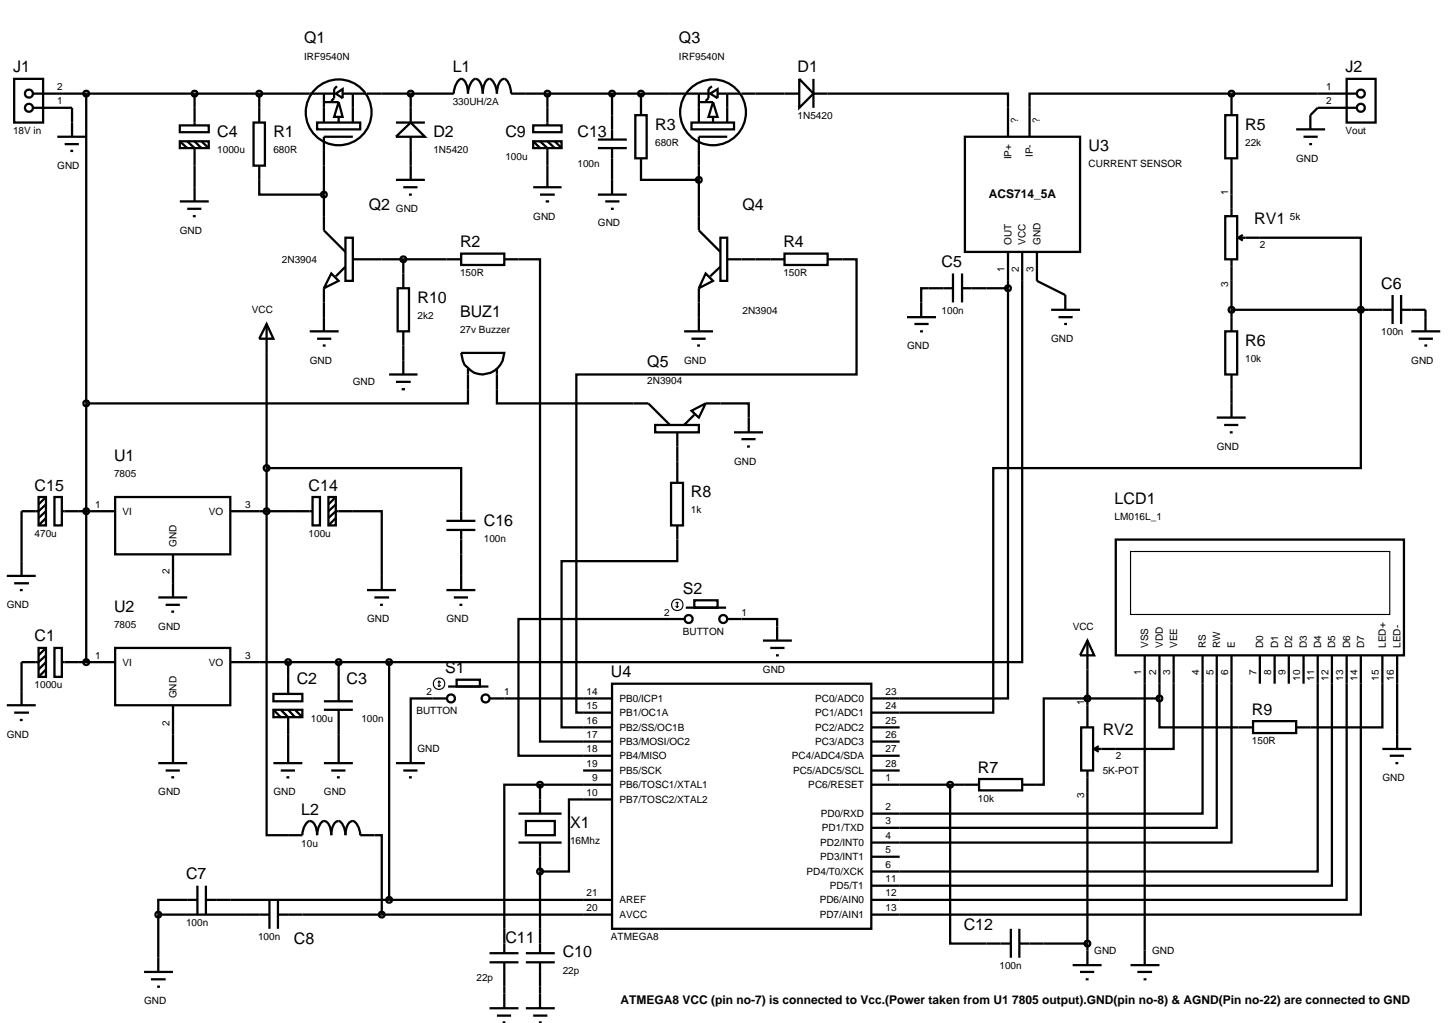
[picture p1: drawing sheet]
<svg xmlns="http://www.w3.org/2000/svg" width="257mm" height="180mm" viewBox="0 0 257 180" stroke-linecap="round" stroke-linejoin="round" font-family="sans-serif">
<g fill="none" stroke="#000" stroke-width=".4">
<path d="M2.5 13.9h5.1v7.7h-5.1zM5.8 19h6.9v5.1M5.8 16.5h53.1M15.2 16.5v100.2M34.3 16.5v5.6M45.7 16.5v5.1M57.1 16.5v5.1M57.1 18h2.6M59.2 16.5l1.2-.8v1.6zM59.4 15.2l-.5 .5v1.6l-.5 .5M59.7 18l.7 2.6h-1.5zM60.4 16.5h4.1"/>
<path d="M62.2 16.5v5.1M64.7 16.5h15.3a2.79 2.79 0 0 1 1.3-2.6 1.5 1.5 0 0 1 1 1.3l.2 1.3a2.79 2.79 0 0 1 1.3-2.6 1.5 1.5 0 0 1 1.1 1.3l.2 1.3a3.4 3.4 0 0 1 .9-2.5l.3-.1a2.79 2.79 0 0 1 1.3 2.6 3.2 3.2 0 0 1 .9-2.5l.4-.1a2.77 2.77 0 0 1 1.2 2.6h34.8M72.4 16.5v5.1M96.5 16.5v5.6M107.9 16.5v8.1M113 16.5v3.8M123.2 16.5v5.1M123.2 18h2.5M125.2 16.5l1.3-.8v1.6zM125.5 15.2l-.6 .5v1.6l-.5 .5M125.7 18l.8 2.6h-1.6zM126.5 16.5h3.9"/>
<path d="M128.2 16.5v5.1M130.7 16.5h10.2M140.9 13.9l2.5 2.6-2.5 2.5zM143.4 16.5h34.3v7.6M143.4 13.9v5.1M217.1 16.5h-35.6v7.6M217.1 16.5h22M217.1 16.5v3.8M237.4 13.9h5.1v7.7h-5.1zM239.1 19h-6.8l-1.3 1.3v2.5M10.1 24.1h5.1M11.4 25.4h2.5"/>
<path d="M12.4 26.6h.5M31.7 22.1h5.1v1.2h-5.1zM31.7 24.9h5.1v1.2h-5.1zM31.7 24.9l1.3 1.2M31.7 35.5h5.1M33 24.9l1.3 1.2v9.4M33 36.8h2.5M34 38.1h.5M34.3 24.9l1.2 1.2M35.5 24.9l1.3 1.2M44.7 21.6h2v7.6h-2zM45.7 29.2v5.1h11.4"/>
<path d="M55.9 21.6h7.6v1.2h-7.6zM59.7 20.6v1M62.2 24.1h-5.1v16.5l3.8 3.8M69.8 24.1l2.6-2.5 2.5 2.5zM69.8 21.6h5.1M69.8 31.7h5.1M71.1 33h2.5M72.1 34.3h.5M72.4 24.1v7.6M94 22.1h5v1.2h-5zM94 24.9h5v1.2h-5zM94 33h5"/>
<path d="M94 24.9l1.2 1.2M95.2 24.9l1.3 1.2v6.9M95.2 34.3h2.6M96.2 35.5h.6M96.5 24.9l1.3 1.2M97.8 24.9l1.2 1.2M105.4 34.3h5.1M105.4 26.1h5.1M105.4 24.6h5.1M106.7 35.5h2.5M107.7 36.8h.5M107.9 26.1v8.2"/>
<path d="M112 20.3h2v7.6h-2zM113 27.9v3.8h10.2M121.9 21.6h7.5v1.2h-7.5zM125.7 20.6v1M128.2 24.1h-5v16.5l3.8 3.8M170.1 24.1h20.3v20.3h-20.3zM216 20.3h2.1v7.6h-2.1zM216 38.1h2.1v7.6h-2.1zM217.1 27.9v10.2M228.5 22.8h5.1M229.8 24.1h2.5M230.8 25.4h.5"/>
<path d="M47 57.1v90.1h6.3a2.6 2.6 0 0 1 1.3-2.5 1.44 1.44 0 0 1 1.1 1.3l.2 1.2a2.58 2.58 0 0 1 1.2-2.5 1.44 1.44 0 0 1 1.1 1.3l.2 1.2a2.98 2.98 0 0 1 .9-2.4 .85 .85 0 0 1 1.2 .7l.3 1.1 .1 .6a2.98 2.98 0 0 1 .9-2.4 .91 .91 0 0 1 1.2 .7l.4 1.1 .1 .6h3.8v14M47 57.1l1.2 2.6h-2.5zM54.6 58.4h5.1M55.9 59.7h2.5M57.1 50.8v7.6M58.4 48.2l1.3 1.3-2.6 1.3zM60.9 41.9h1.3v7.6h-1.3zM60.9 47l-1.7 1.7M62.2 45.7h19.1M70.1 50.8h2v7.6h-2zM71.1 45.7v5.1M71.1 58.4v7.6"/>
<path d="M81.3 44.7h7.6v2h-7.6zM88.9 45.7h6.3v85h12.7M120.6 58.4h5.1M121.9 59.7h2.5M123.2 50.8v7.6M124.4 48.2l1.3 1.3-2.5 1.3zM127 41.9h1.2v7.6h-1.2zM127 47l-1.8 1.7M128.2 45.7h10.1M138.3 44.7h7.6v2h-7.6zM145.9 45.7h5.1v20.3h-49.4v59.6h6.3M159.9 55.9h5.1"/>
<path d="M161.2 57.1h2.5M162.2 58.4h.5M168 50.8h-5.6v5.1M168 48.2v5.1M169.6 50.8h8.1M169.6 48.2v5.1M177.7 50.8v72.3h-24.1M177.7 44.4v6.4M180.2 44.4v72.3h-111.6M182.8 44.4v5.1l5 2.5v2.6M185.3 54.6h5.1M186.6 55.9h2.5"/>
<path d="M187.6 57.1h.5M216 58.4h2.1v7.6h-2.1zM217.1 45.7v12.7M217.1 54.6h28.4M218.3 41.9h21.6v40.6h-64.8v43.1h-21.5M218.3 41.9l.8 .5M219.1 41.4l-.8 .5M245.5 52v5.1M247 54.6h4.3v3.8M247 52v5.1M248.8 58.4h5.1M250.1 59.7h2.5"/>
<path d="M56.9 60.9h.5M68.6 66h5M69.8 67.3h2.6M70.8 68.6h.6M81.3 62.2h7.6a3.8 3.8 0 0 1-3.8 3.8 3.8 3.8 0 0 1-3.8-3.8zM82.5 65v6.1h-67.3M87.6 65v6.1h26.7l3.8 3.8M115.5 74.9h7.7v1.3h-7.7zM119.4 76.2v8.9M121.9 72.4l2.5-1.3-1.2 2.5zM122.4 73.1l-1.8 1.8M122.9 60.9h.5"/>
<path d="M124.4 71.1h7.6v5.1M129.4 76.2h5.1M130.7 77.4h2.5M131.7 78.7h.5M214.5 73.6h5.1M215.8 74.9h2.5M216.8 76.2h.5M217.1 66v7.6M251.1 60.9h.5M6.8 87.6h1.3v5h-1.3zM8.1 88.9l-1.3 1.2h-3v11.4M8.1 91.3l-1.3 1.3"/>
<path d="M8.1 90.1l-1.3 1.2M8.1 87.6l-1.3 1.3M9.6 87.6h1.3v5h-1.3zM10.9 90.1h9.4M20.3 87.6h20.3v10.1h-20.3zM30.5 97.7v7.6M40.6 90.1h14.5M47 82.5h34.3v9.3M55.1 87.6h1.3v5h-1.3zM57.9 87.6h1.3v5h-1.3zM57.9 91.3l1.3-1.2h8.1v13.9M59.2 87.6l-1.3 1.3"/>
<path d="M59.2 88.9l-1.3 1.2M59.2 91.3l-1.3 1.3M78.7 93.4h5.1M78.7 91.8h5.1M81.3 93.4v10.6M118.3 85.1h2.1v7.5h-2.1zM119.4 92.6v6.3h-20.4v29.3h8.9M196.7 95.1h50.8v20.4h-50.8zM1.2 101.5h5.1M2.5 102.8h2.6M3.5 104h.5M6.8 114.2h1.3v5.1h-1.3z"/>
<path d="M8.1 115.5l-1.3 1.2h-3v7.6M8.1 118l-1.3 1.3M8.1 116.7l-1.3 1.3M8.1 114.2l-1.3 1.3M9.6 114.2h1.3v5.1h-1.3zM10.9 116.7h9.4M20.3 114.2h20.3v10.1h-20.3zM27.9 105.3h5.1M29.2 106.6h2.5M30.2 107.8h.5M40.6 116.7h28M50.8 116.7v5.6"/>
<path d="M59.7 116.7v6.9M64.7 104h5.1M66 105.3h2.6M67 106.6h.5M68.6 116.7v41.9M78.7 104h5.1M80 105.3h2.5M80.5 119.8h4.1v1.2h-4.1zM81 106.6h.5M120.6 109.1h-29.2v24.1h16.5M120.9 107.1h7.1M122.4 105.8h4.1v1.3h-4.1z"/>
<path d="M128.2 109.1h8.8v3.8M134.5 112.9h5.1M135.8 114.2h2.5M136.8 115.5h.5M191.7 112.9l1.2 2.6h-2.5zM191.7 112.9v15.3M201.8 115.5v54.6M204.4 115.5v7.6M206.9 115.5v16.5h-14M212 115.5v27.9h-58.4M214.5 115.5v30.4h-60.9M217.1 115.5v33h-63.5"/>
<path d="M222.1 115.5v5M224.7 115.5v5M227.2 115.5v5M229.8 115.5v5M232.3 115.5v38.1h-78.7M234.8 115.5v40.6h-81.2M237.4 115.5v43.1h-83.8M239.9 115.5v45.7h-86.3M243.7 115.5v12.7h-15.2M246.3 115.5v16.5M1.2 124.3h5.1M2.5 125.6h2.6"/>
<path d="M3.5 126.9h.5M27.9 134.5h5.1M29.2 135.8h2.5M30.2 137h.5M30.5 124.3v10.2M48.2 122.3h5.1v1.3h-5.1zM48.2 125.1h5.1v1.3h-5.1zM48.2 134.5h5.1M48.2 125.1l1.3 1.3M49.5 125.1l1.3 1.3v8.1M49.5 135.8h2.5M50.5 137h.5"/>
<path d="M50.8 125.1l1.2 1.3M52 125.1l1.3 1.3M57.1 134.5h5.1M57.1 125.1h5.1M57.1 123.6h5.1M58.4 135.8h2.5M59.4 137h.5M59.7 125.1v9.4M69.8 134.5h5.1M71.1 135.8h2.5M72.1 137h.5M78.7 123.1h-6.3v11.4"/>
<path d="M79 121h7.1M86.3 123.1h21.6M95.2 138.3h-6.3v29.7M95.2 138.3v5.1M95.2 138.3h12.7M102.8 135.8h5.1M107.9 120.5h45.7v43.2h-45.7zM153.6 138.3h19M153.6 135.8h5M153.6 128.2h5M153.6 130.7h5M153.6 133.2h5"/>
<path d="M167.5 138.3v28h10.7M172.6 137.3h7.6v2h-7.6zM190.6 128.2h2.1v7.6h-2.1zM191.7 135.8v34.3M192.9 132l.8 .5M193.7 131.5l-.8 .5M204.4 123.1v5.1h16.5M204.4 123.1h-20.4v15.2h-3.8M220.9 127.1h7.6v2.1h-7.6zM243.7 132h5.1M245 133.2h2.5M246 134.5h.5"/>
<path d="M34.8 158.6h-6.9v2.6M34.8 156.1v5.1M36.3 158.6h71.6M36.3 156.1v5.1M47.5 158.6v5.1M49 158.6v5.1M91.4 143.4h7.6M91.4 148.5h7.6M92.7 144.7h5.1v2.5h-5.1zM95.2 148.5v19.5M107.9 140.9h-7.6v12.7h-5.1M153.6 151h5"/>
<path d="M25.4 171.3h5.1M26.6 172.6h2.6M27.7 173.9h.5M27.9 161.2v10.1M27.9 161.2h19.6M49 161.2h58.9M86.3 169.6h5.1M86.3 168h5.1M86.3 177.7h5.1M87.6 179h2.5M88.9 169.6v8.1M92.7 169.6h5.1"/>
<path d="M92.7 168h5.1M92.7 177.7h5.1M94 179h2.5M95.2 169.6v8.1M178.2 163.7v5.1M179.7 166.3h12M179.7 163.7v5.1M189.1 170.1h5.1M190.4 171.3h2.5M191.4 172.6h.5M199.3 170.1h5.1M200.5 171.3h2.6"/>
<path d="M201.6 172.6h.5M88.6 180.2h.5M95 180.2h.5"/>
<circle cx="5.1" cy="19" r=".7"/>
<circle cx="5.1" cy="16.5" r=".7"/>
<circle cx="15.2" cy="16.5" r=".51"/>
<circle cx="34.3" cy="16.5" r=".51"/>
<circle cx="45.7" cy="16.5" r=".51"/>
<circle cx="59.7" cy="19.8" r="5.8"/>
<circle cx="72.4" cy="16.5" r=".51"/>
<circle cx="96.5" cy="16.5" r=".51"/>
<circle cx="107.9" cy="16.5" r=".51"/>
<circle cx="113" cy="16.5" r=".51"/>
<circle cx="125.7" cy="19.8" r="5.8"/>
<circle cx="217.1" cy="16.5" r=".51"/>
<circle cx="239.9" cy="16.5" r=".7"/>
<circle cx="239.9" cy="19" r=".7"/>
<circle cx="57.1" cy="34.3" r=".51"/>
<circle cx="123.2" cy="31.7" r=".51"/>
<circle cx="71.1" cy="45.7" r=".51"/>
<circle cx="177.7" cy="50.8" r=".51"/>
<circle cx="217.1" cy="54.6" r=".51"/>
<circle cx="239.9" cy="54.6" r=".51"/>
<circle cx="15.2" cy="71.1" r=".51"/>
<circle cx="15.2" cy="90.1" r=".51"/>
<circle cx="47" cy="90.1" r=".51"/>
<circle cx="47" cy="82.5" r=".51"/>
<circle cx="15.2" cy="116.7" r=".51"/>
<circle cx="50.8" cy="116.7" r=".51"/>
<circle cx="59.7" cy="116.7" r=".51"/>
<circle cx="68.6" cy="116.7" r=".51"/>
<circle cx="121.4" cy="109.1" r=".7"/>
<circle cx="127.5" cy="109.1" r=".7"/>
<circle cx="79.5" cy="123.1" r=".7"/>
<circle cx="85.6" cy="123.1" r=".7"/>
<circle cx="95.2" cy="138.3" r=".51"/>
<circle cx="167.5" cy="138.3" r=".51"/>
<circle cx="191.7" cy="123.1" r=".51"/>
<circle cx="204.4" cy="123.1" r=".51"/>
<circle cx="68.6" cy="158.6" r=".51"/>
<circle cx="95.2" cy="153.6" r=".51"/>
<circle cx="27.9" cy="161.2" r=".51"/>
<circle cx="67.3" cy="161.2" r=".51"/>
<circle cx="191.7" cy="166.3" r=".51"/>
</g>
<g fill="none" stroke="#000" stroke-width=".2">
<path d="M199.3 97.2h45.7v11.1h-45.7zM119.1 106.8l.3 .3M119.4 106.1v1M119.4 106.1l.2 .2M119.4 106.1l-.3 .2M119.6 106.8l-.2 .3M77.2 120.8l.2 .2M77.4 120v1M77.4 120l.3 .3M77.4 120l-.2 .3M77.7 120.8l-.3 .2"/>
<circle cx="119.4" cy="106.6" r="1.01"/>
<circle cx="77.4" cy="120.5" r="1.01"/>
</g>
<g font-size="2.8">
<text x="53.6" y="7.7">Q1</text>
<text x="119.7" y="7.7">Q3</text>
<text x="2.3" y="12.8">J1</text>
<text x="79.8" y="12.8">L1</text>
<text x="140.6" y="12.8">D1</text>
<text x="237.2" y="12.8">J2</text>
<text x="115.5" y="22.9">R3</text>
<text x="219.5" y="22.9">R5</text>
<text x="38.3" y="24.2">C4</text>
<text x="48.2" y="24.2">R1</text>
<text x="76.4" y="24.2">D2</text>
<text x="89.1" y="24.2">C9</text>
<text x="101.8" y="24.2">C13</text>
<text x="191.9" y="26.7">U3</text>
<text x="65" y="37">Q2</text>
<text x="130.9" y="37">Q4</text>
<text x="221.1" y="39.5">RV1</text>
<text x="81.1" y="43.6">R2</text>
<text x="138.1" y="43.6">R4</text>
<text x="166" y="47.1">C5</text>
<text x="73.6" y="53.4">R10</text>
<text x="243.5" y="50.9">C6</text>
<text x="81.1" y="55.9">BUZ1</text>
<text x="114.1" y="64.8">Q5</text>
<text x="219.5" y="61">R6</text>
<text x="20.1" y="81.3">U1</text>
<text x="6.1" y="86.5">C15</text>
<text x="54.4" y="86.5">C14</text>
<text x="121.8" y="87.7">R8</text>
<text x="196.5" y="88.9">LCD1</text>
<text x="85.3" y="92.7">C16</text>
<text x="20.1" y="107.9">U2</text>
<text x="120.4" y="104.7">S2</text>
<text x="6.1" y="113.1">C1</text>
<text x="78.5" y="118.7">S1</text>
<text x="107.7" y="119.4">U4</text>
<text x="52.3" y="120.6">C2</text>
<text x="61.1" y="120.6">C3</text>
<text x="220.7" y="126">R9</text>
<text x="194.4" y="129.6">RV2</text>
<text x="172.4" y="136.2">R7</text>
<text x="53.1" y="143.6">L2</text>
<text x="100.5" y="146">X1</text>
<text x="32.8" y="155">C7</text>
<text x="51.8" y="166.4">C8</text>
<text x="89.1" y="166.3">C11</text>
<text x="169.9" y="163.9">C12</text>
<text x="99.2" y="168.8">C10</text>
</g>
<g font-size="2.1">
<text x="174.3" y="34.9">ACS714_5A</text>
<text x="109.4" y="177">ATMEGA8 VCC (pin no-7) is connected to Vcc.(Power taken from U1 7805 output).GND(pin no-8) &amp; AGND(Pin no-22) are connected to GND</text>
</g>
<g font-size="1.8">
<text x="53.6" y="10.5">IRF9540N</text>
<text x="119.7" y="10.5">IRF9540N</text>
<text x="10.1" y="15.9">2</text>
<text x="233.8" y="15.9">1</text>
<text x="2.3" y="23.6">18V in</text>
<text x="10.1" y="18.4">1</text>
<text x="79.8" y="18.5">330UH/2A</text>
<text x="140.6" y="21">1N5420</text>
<text x="179.5" y="21.6" transform="rotate(-90 179.5 21.6)">?</text>
<text x="183.3" y="21.6" transform="rotate(-90 183.3 21.6)">?</text>
<text x="233.8" y="18.4">2</text>
<text x="237.2" y="23.6">Vout</text>
<text x="10.1" y="29.8">GND</text>
<text x="38.3" y="27">1000u</text>
<text x="48.2" y="27">680R</text>
<text x="76.4" y="27">1N5420</text>
<text x="89.1" y="28.2">100u</text>
<text x="101.8" y="29.5">100n</text>
<text x="115.5" y="25.7">680R</text>
<text x="178.3" y="28.1" transform="rotate(-90 178.3 28.1)">IP+</text>
<text x="182.1" y="27.7" transform="rotate(-90 182.1 27.7)">IP-</text>
<text x="191.9" y="29.5">CURRENT SENSOR</text>
<text x="219.5" y="25.7">22k</text>
<text x="228.5" y="28.5">GND</text>
<text x="216.5" y="34.3" transform="rotate(-90 216.5 34.3)">1</text>
<text x="31.7" y="41.2">GND</text>
<text x="69.8" y="37.4">GND</text>
<text x="94" y="38.7">GND</text>
<text x="105.4" y="39.9">GND</text>
<text x="227.4" y="38.8">5k</text>
<text x="49.7" y="46.4">2N3904</text>
<text x="177.1" y="48" transform="rotate(-90 177.1 48)">1</text>
<text x="178.3" y="43.2" transform="rotate(-90 178.3 43.2)">OUT</text>
<text x="179.6" y="48" transform="rotate(-90 179.6 48)">2</text>
<text x="180.8" y="43.2" transform="rotate(-90 180.8 43.2)">VCC</text>
<text x="182.2" y="48" transform="rotate(-90 182.2 48)">3</text>
<text x="183.4" y="43.2" transform="rotate(-90 183.4 43.2)">GND</text>
<text x="222.1" y="43.7">2</text>
<text x="81.1" y="48.7">150R</text>
<text x="138.1" y="48.7">150R</text>
<text x="216.5" y="50.5" transform="rotate(-90 216.5 50.5)">3</text>
<text x="44.4" y="55.2">VCC</text>
<text x="73.6" y="56.2">2k2</text>
<text x="81.1" y="58.7">27v Buzzer</text>
<text x="130.9" y="55.3">2N3904</text>
<text x="166" y="55.3">100n</text>
<text x="243.5" y="59.1">100n</text>
<text x="54.6" y="64.1">GND</text>
<text x="120.6" y="64.1">GND</text>
<text x="159.9" y="61.5">GND</text>
<text x="185.3" y="60.3">GND</text>
<text x="219.5" y="63.8">10k</text>
<text x="248.8" y="64.1">GND</text>
<text x="62.2" y="67.9">GND</text>
<text x="114.1" y="67.6">2N3904</text>
<text x="129.4" y="81.9">GND</text>
<text x="214.5" y="79.3">GND</text>
<text x="16.8" y="89.5">1</text>
<text x="20.1" y="84.1">7805</text>
<text x="43.2" y="89.5">3</text>
<text x="6.1" y="94.6">470u</text>
<text x="21.6" y="90.7">VI</text>
<text x="36.8" y="90.7">VO</text>
<text x="54.4" y="94.6">100u</text>
<text x="85.3" y="95.5">100n</text>
<text x="121.8" y="90.5">1k</text>
<text x="196.5" y="91.7">LM016L_1</text>
<text x="29.9" y="101.2" transform="rotate(-90 29.9 101.2)">2</text>
<text x="31.1" y="96.4" transform="rotate(-90 31.1 96.4)">GND</text>
<text x="1.2" y="107.2">GND</text>
<text x="20.1" y="110.7">7805</text>
<text x="27.9" y="111">GND</text>
<text x="64.7" y="109.7">GND</text>
<text x="78.7" y="109.7">GND</text>
<text x="117.1" y="108.5">2</text>
<text x="120.4" y="111.9">BUTTON</text>
<text x="130.7" y="108.5">1</text>
<text x="189.1" y="111">VCC</text>
<text x="16.8" y="116.1">1</text>
<text x="21.6" y="117.3">VI</text>
<text x="36.8" y="117.3">VO</text>
<text x="43.2" y="116.1">3</text>
<text x="134.5" y="118.6">GND</text>
<text x="201.2" y="119" transform="rotate(-90 201.2 119)">1</text>
<text x="202.4" y="114.2" transform="rotate(-90 202.4 114.2)">VSS</text>
<text x="203.8" y="119" transform="rotate(-90 203.8 119)">2</text>
<text x="205" y="114.2" transform="rotate(-90 205 114.2)">VDD</text>
<text x="206.3" y="119" transform="rotate(-90 206.3 119)">3</text>
<text x="207.5" y="114.2" transform="rotate(-90 207.5 114.2)">VEE</text>
<text x="211.4" y="119" transform="rotate(-90 211.4 119)">4</text>
<text x="212.6" y="114.2" transform="rotate(-90 212.6 114.2)">RS</text>
<text x="213.9" y="119" transform="rotate(-90 213.9 119)">5</text>
<text x="215.1" y="114.2" transform="rotate(-90 215.1 114.2)">RW</text>
<text x="216.5" y="119" transform="rotate(-90 216.5 119)">6</text>
<text x="217.7" y="114.2" transform="rotate(-90 217.7 114.2)">E</text>
<text x="221.5" y="119" transform="rotate(-90 221.5 119)">7</text>
<text x="222.7" y="114.2" transform="rotate(-90 222.7 114.2)">D0</text>
<text x="224.1" y="119" transform="rotate(-90 224.1 119)">8</text>
<text x="225.3" y="114.2" transform="rotate(-90 225.3 114.2)">D1</text>
<text x="226.6" y="119" transform="rotate(-90 226.6 119)">9</text>
<text x="227.8" y="114.2" transform="rotate(-90 227.8 114.2)">D2</text>
<text x="229.2" y="120" transform="rotate(-90 229.2 120)">10</text>
<text x="230.4" y="114.2" transform="rotate(-90 230.4 114.2)">D3</text>
<text x="231.7" y="120" transform="rotate(-90 231.7 120)">11</text>
<text x="232.9" y="114.2" transform="rotate(-90 232.9 114.2)">D4</text>
<text x="234.2" y="120" transform="rotate(-90 234.2 120)">12</text>
<text x="235.4" y="114.2" transform="rotate(-90 235.4 114.2)">D5</text>
<text x="236.8" y="120" transform="rotate(-90 236.8 120)">13</text>
<text x="238" y="114.2" transform="rotate(-90 238 114.2)">D6</text>
<text x="239.3" y="120" transform="rotate(-90 239.3 120)">14</text>
<text x="240.5" y="114.2" transform="rotate(-90 240.5 114.2)">D7</text>
<text x="243.1" y="120" transform="rotate(-90 243.1 120)">15</text>
<text x="244.3" y="114.2" transform="rotate(-90 244.3 114.2)">LED+</text>
<text x="245.7" y="120" transform="rotate(-90 245.7 120)">16</text>
<text x="246.9" y="114.2" transform="rotate(-90 246.9 114.2)">LED-</text>
<text x="6.1" y="121.3">1000u</text>
<text x="31.1" y="123.1" transform="rotate(-90 31.1 123.1)">GND</text>
<text x="73.4" y="125.8">BUTTON</text>
<text x="75.2" y="122.5">2</text>
<text x="88.9" y="122.5">1</text>
<text x="103.4" y="122.5">14</text>
<text x="103.4" y="125">15</text>
<text x="109.2" y="123.7">PB0/ICP1</text>
<text x="143.7" y="123.7">PC0/ADC0</text>
<text x="156.1" y="122.5">23</text>
<text x="156.1" y="125">24</text>
<text x="191.1" y="124.3" transform="rotate(-90 191.1 124.3)">1</text>
<text x="1.2" y="130">GND</text>
<text x="29.9" y="127.9" transform="rotate(-90 29.9 127.9)">2</text>
<text x="54.8" y="127.2">100u</text>
<text x="63.7" y="127.2">100n</text>
<text x="103.4" y="127.6">16</text>
<text x="103.4" y="130.1">17</text>
<text x="109.2" y="126.2">PB1/OC1A</text>
<text x="109.2" y="128.8">PB2/SS/OC1B</text>
<text x="109.2" y="131.3">PB3/MOSI/OC2</text>
<text x="143.7" y="126.2">PC1/ADC1</text>
<text x="143.7" y="128.8">PC2/ADC2</text>
<text x="143.7" y="131.3">PC3/ADC3</text>
<text x="156.1" y="127.6">25</text>
<text x="156.1" y="130.1">26</text>
<text x="220.7" y="131.2">150R</text>
<text x="73.6" y="132.6">GND</text>
<text x="103.4" y="132.6">18</text>
<text x="103.4" y="135.2">19</text>
<text x="104.4" y="137.7">9</text>
<text x="109.2" y="133.8">PB4/MISO</text>
<text x="109.2" y="136.4">PB5/SCK</text>
<text x="139.6" y="133.8">PC4/ADC4/SDA</text>
<text x="139.8" y="136.4">PC5/ADC5/SCL</text>
<text x="156.1" y="137.7">1</text>
<text x="156.1" y="132.6">27</text>
<text x="156.1" y="135.2">28</text>
<text x="194.4" y="136.5">5K-POT</text>
<text x="196.7" y="133.8">2</text>
<text x="243.7" y="137.6">GND</text>
<text x="27.9" y="140.2">GND</text>
<text x="48.2" y="140.2">GND</text>
<text x="57.1" y="140.2">GND</text>
<text x="103.4" y="140.3">10</text>
<text x="109.2" y="138.9">PB6/TOSC1/XTAL1</text>
<text x="109.2" y="141.5">PB7/TOSC2/XTAL2</text>
<text x="142.5" y="138.9">PC6/RESET</text>
<text x="144.7" y="144">PD0/RXD</text>
<text x="156.1" y="142.8">2</text>
<text x="172.4" y="141.3">10k</text>
<text x="191.1" y="140.6" transform="rotate(-90 191.1 140.6)">3</text>
<text x="53.1" y="149.2">10u</text>
<text x="100.5" y="148.8">16Mhz</text>
<text x="144.6" y="149.1">PD2/INT0</text>
<text x="144.9" y="146.5">PD1/TXD</text>
<text x="156.1" y="145.3">3</text>
<text x="156.1" y="147.9">4</text>
<text x="142.2" y="154.2">PD4/T0/XCK</text>
<text x="144.6" y="151.6">PD3/INT1</text>
<text x="156.1" y="150.4">5</text>
<text x="156.1" y="153">6</text>
<text x="156.1" y="155.5">11</text>
<text x="103.4" y="158">21</text>
<text x="103.4" y="160.6">20</text>
<text x="109.2" y="159.2">AREF</text>
<text x="109.2" y="161.8">AVCC</text>
<text x="144.5" y="159.2">PD6/AIN0</text>
<text x="144.5" y="161.8">PD7/AIN1</text>
<text x="146.3" y="156.7">PD5/T1</text>
<text x="156.1" y="158">12</text>
<text x="156.1" y="160.6">13</text>
<text x="32.8" y="163.2">100n</text>
<text x="45.5" y="165.7">100n</text>
<text x="107.7" y="165.7">ATMEGA8</text>
<text x="84" y="172.9">22p</text>
<text x="99.2" y="171.7">22p</text>
<text x="176.2" y="170.8">100n</text>
<text x="192.9" y="168.1">GND</text>
<text x="203.1" y="168.1">GND</text>
<text x="25.4" y="177">GND</text>
</g>
</svg>
